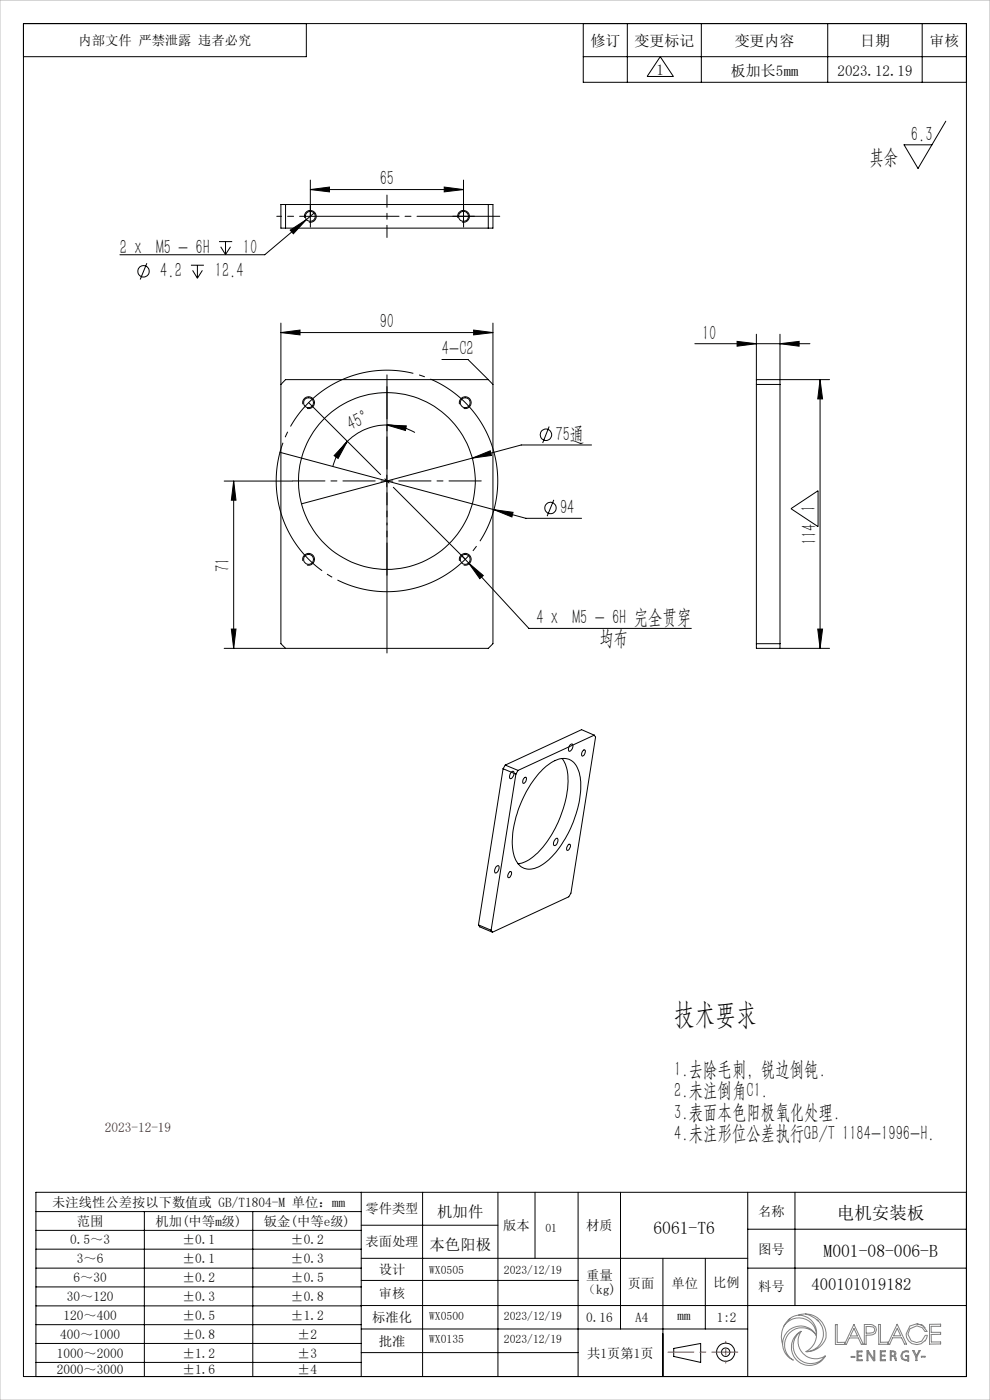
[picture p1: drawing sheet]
<svg xmlns="http://www.w3.org/2000/svg" width="210mm" height="297mm" viewBox="0 0 210 297" stroke-linecap="round" stroke-linejoin="round" font-family="sans-serif">
<g fill="none" stroke="#000" stroke-width=".21">
<path d="M5 5h200v287h-200zM65 5v7h-60M123.7 5v12.5h81.3M123.7 12h81.3M133.1 5v12.5M140.1 12l2.7 4.2h-5.5zM148.8 5v12.5M175.6 5v12.5M195.6 5v12.5M65.8 38.2v9M94.2 39.7l4.1 .5-4.1 .5zM98.3 38.2v9"/>
<path d="M200.6 25.7l-5.9 10-2.9-5h5.9M31.2 55.8l-1.5 3.5M40.5 56.3h2.8M40.9 57.4l1 1.6M41.9 56.3v2.7M42.9 57.4l-1 1.6M46.5 51.3h2.7M46.8 52.3l1 1.7M47.8 51.3v2.7M48.9 52.3l-1.1 1.7M59.6 43.4h45v5h-45zM60.6 43.4v5"/>
<path d="M61.6 48.8l3.4-2.2-2.8 3zM64.6 45.9h2.5M64.6 46.2a1.24 1.24 0 0 1 1.1-1.6 1.24 1.24 0 0 1 1.3 1.4 1.24 1.24 0 0 1-1.5 1.1M65.8 40.2l4.1-.5v1zM65.8 40.2h32.5M66.6 45.2l-10.4 8.8h-30.8M97.1 45.9h2.5M97.1 46.2a1.23 1.23 0 0 1 1.1-1.5 1.23 1.23 0 0 1 1.3 1.3 1.23 1.23 0 0 1-1.5 1.1M103.6 43.4v5M59.6 70.6l4-.6v1zM59.6 68.5v68.1l1 .9M59.6 70.6h45"/>
<path d="M93.7 76.3h5.6l4.3 4.2M100.5 70l4.1 .6-4.1 .4zM104.6 68.5v68.1l-1 .9h-56M147.4 72.9h24.4M156.4 72.4l4 .5-4 .5zM160.4 70.9v66.6h15.6M165.5 72.9l4-.5v1zM165.5 70.9v66.6M59.4 96l45.4 12.1M64.2 85.8a1.26 1.26 0 0 1 1.1-1.6 1.26 1.26 0 0 1 1.4 1.3 1.26 1.26 0 0 1-1.6 1.1M73.7 93.7l-2 3.6-.8-.6zM73.7 93.7a11.9 11.9 0 0 0-3.1 5.3"/>
<path d="M82.1 90.2l4.1 .1-.2 1zM82.1 90.2a11.9 11.9 0 0 0-8.4 3.5M82.1 90.2a11.4 11.4 0 0 1 5.9 1.6M97.5 85.8a1.26 1.26 0 0 1 1.1-1.6 1.26 1.26 0 0 1 1.3 1.3 1.26 1.26 0 0 1-1.5 1.1M100.2 97.2l3.8-1.6 .2 1zM103.6 80.5h-43l-1 1.1M103.6 80.5l1 1.1M116.5 90.5l-1.4 3.5M125.5 94.4h-14.9l-46.6 12.5M160.4 80.5h15.6M160.4 81.6h5.1M174 80.5l.5 4.1h-1z"/>
<path d="M174 80.5v57M47.6 102.1h14.5M49.6 102.1v35.4M49.6 102.1l.5 4h-1zM64.2 119a1.26 1.26 0 0 1 1.1-1.6 1.26 1.26 0 0 1 1.4 1.4 1.26 1.26 0 0 1-1.6 1.1M80.8 102.1h2.5M82.1 100.8v2.5M97.5 119a1.26 1.26 0 0 1 1.1-1.6 1.26 1.26 0 0 1 1.3 1.4 1.26 1.26 0 0 1-1.5 1.1M98 117.9l1.4 1.5M99.4 119.4l3.1 2.7-.7 .7zM99.4 119.4l12.8 13.9h34.4M104.8 108.1l4 .6-.2 1z"/>
<path d="M104.8 108.1l6.7 1.9h11.9M117.5 106l-1.4 3.5M167.8 107.9l5.7-3.8v7.6zM49.1 133.5h1l-.5 4zM160.4 136.6h5.1M173.5 133.5h1l-.5 4zM120.9 158.1l.2-.2a.36 .36 0 0 1 .5 .1 .36 .36 0 0 1-.1 .5l-.2 .5a.4 .4 0 0 1-.6 .4 .4 .4 0 0 1-.1-.7zM123.6 159.3a.34 .34 0 0 1 .5-.2 .34 .34 0 0 1 0 .6 .5 .5 0 0 1-.2 .5 .5 .5 0 0 1-.5 .1zM126 156l-16.1 7.4M126 156l.3 .4-5.2 33.1-.4 .7-16.2 7.6M126 156l-2.6-1.2-16.2 7.5M106.7 163.1l2.7 1.1"/>
<path d="M106.7 163.1l-5.2 33.1M107.2 162.3l2.7 1.1M107.2 162.3l-.5 .8M108.5 163.8a.38 .38 0 0 1 .6 0 .38 .38 0 0 1-.1 .5l-.2 .5a.4 .4 0 0 1-.6 .4 .4 .4 0 0 1-.1-.7zM109.4 164.2l-5.2 33.1M109.9 163.4l-.5 .8M111.3 165l.1-.1a.66 .66 0 0 1-.1 1.1 .28 .28 0 0 1-.4 .2 .28 .28 0 0 1 0-.5zM115.1 163.2a6.1 6.1 0 0 1 5.3-2.2 4.3 4.3 0 0 1 2.7 3.9 23.1 23.1 0 0 1-5.2 16 8 8 0 0 1-5.8 3.5 3.8 3.8 0 0 1-3.2-3.6 21 21 0 0 1 2.8-12.9l1.6-2.6zM117.8 178h.1a.33 .33 0 0 1 .4-.1 .33 .33 0 0 1 .1 .5l-.3 .6a.41 .41 0 0 1-.5 .4 .41 .41 0 0 1-.2-.7zM119.2 160.9a8.4 8.4 0 0 1 1.2 5.9 23.6 23.6 0 0 1-7.1 14.8 6.1 6.1 0 0 1-3.4 1.6M120.5 179.2a.29 .29 0 0 1 .4-.1 .29 .29 0 0 1 .1 .5l-.1 .2a.46 .46 0 0 1-.7 .5v-.5zM101.5 196.2l2.7 1.1"/>
<path d="M101.5 196.2l.3 .4 2.7 1.2M104.2 197.3l.3 .5M105.3 183.8h.1a.33 .33 0 0 1 .4-.1 .33 .33 0 0 1 .1 .5l-.2 .6a.42 .42 0 0 1-.6 .4 .42 .42 0 0 1-.1-.7zM108 185.1l.1-.1a.38 .38 0 0 1 .5 .2 .38 .38 0 0 1-.2 .5 .45 .45 0 0 1-.7 .4v-.5zM7.6 257h69M30.6 257v35M53.6 257v35M76.6 252.9v39M76.6 259.9h29M89.6 252.9v39M105.6 252.9v39.1M113.5 252.9v14"/>
<path d="M122.6 252.9v39M131.6 252.9v29M158.6 252.9v39M168.6 252.9v24.1M205 252.9h-197.4v39.1M7.6 269h69M7.6 261h69M7.6 265h69M7.6 273h69M7.6 277h69M76.6 271.6h46M76.6 277h128.4"/>
<path d="M76.6 266.9h82M140.6 266.9v25M149.6 266.9v15M158.6 260.8h46.4M158.6 269h46.4M7.6 281h69M7.6 285h69M7.6 289h69M76.6 281.9h82M76.6 286.9h46M142.9 286.1l5.7-1.1v4l-5.7-1.2z"/>
<circle cx="30.4" cy="57.6" r="1.2"/>
<circle cx="65.8" cy="45.9" r="1.05"/>
<circle cx="98.3" cy="45.9" r="1.06"/>
<circle cx="65.5" cy="85.4" r="1.05"/>
<circle cx="98.7" cy="85.4" r="1.05"/>
<circle cx="115.8" cy="92.2" r="1.2"/>
<circle cx="65.5" cy="118.7" r="1.05"/>
<circle cx="82.1" cy="102" r="18.7"/>
<circle cx="98.7" cy="118.7" r="1.05"/>
<circle cx="116.8" cy="107.8" r="1.21"/>
<circle cx="153.9" cy="286.9" r="1.92"/>
<circle cx="153.9" cy="286.9" r=".9"/>
</g>
<path d="M104.6 95.2a23.5 23.5 0 0 0-39.4-9.5 23.5 23.5 0 0 0 10.7 39 23.5 23.5 0 0 0 29-28.2l-.3-1.3" fill="none" stroke="#000" stroke-width=".21" stroke-dasharray="30.5 1.3 1.3 1.3" stroke-dashoffset="10" stroke-linecap="butt"/>
<g fill="none" stroke="#808080" stroke-width=".21">
<path d="M167.7 279.6a5 5 0 0 0-1.7 5.6M169.3 279a4.3 4.3 0 0 1 4.6 .9 4.3 4.3 0 0 1 1 4.5 4.4 4.4 0 0 1-4 2.3M169.3 279h-.2a3.2 3.2 0 0 0-1.9 1.1M169.3 279a3.8 3.8 0 0 1 3.9 4.3M170.8 278.7a6.5 6.5 0 0 1 2.8 1.6M173.1 279.9a3.8 3.8 0 0 1 1.4 4.2 3.8 3.8 0 0 1-3.6 2.6M166.2 281.4a3.7 3.7 0 0 1 4.2-1.7 3.7 3.7 0 0 1 2.8 3.6M170 282.4a3.8 3.8 0 0 0-1 6.1 3.8 3.8 0 0 0 6.1-.9M170 282.4a3.7 3.7 0 0 0 .3 4.7 3.7 3.7 0 0 0 4.8 .5M170 282.4a3.7 3.7 0 0 0-.7 5.7 3.7 3.7 0 0 0 5.8-.5M173.2 283.3a3.7 3.7 0 0 0-5.8-.5 3.7 3.7 0 0 0 .9 5.8 3.8 3.8 0 0 1-2.3-3.4M173.2 283.3a4 4 0 0 1-2.3 3.4"/>
<path d="M173.2 283.3a3.8 3.8 0 0 0-4.3-1.9 3.8 3.8 0 0 0-2.9 3.8M179.2 285l2-4 1.9 4.2h-.4l-.6-1.4h-1.9l-.7 1.4h-2.3v-4.2h.4v3.8h1.6v.4M180.6 287.8h.7v.2h-.7zM181.2 281.8l.7 1.6h-1.5zM181.8 286.6h1v.2h-.8v.7h.8v.2h-.8v.8h.9v.2h-1.1zM183.3 281a2.79 2.79 0 0 1 2.5 .5l.1 .6a1.47 1.47 0 0 1-1.9 1.1h-.3v2h-.4zM183.7 281.4l1.5 .1a.67 .67 0 0 1 .4 .6 .67 .67 0 0 1-.4 .6l-1.5 .1zM183.9 286.6h.3l1.1 1.8v-1.8h.3v2.1h-.3l-1.2-1.9v1.9h-.2zM185.3 288.4h.1M186.7 286.6h1.1v.2h-.9v.7h.8v.2h-.8v.8l.9-.1v.3h-1.1zM188.4 285l1.9-4.1 2 4.2h-.4l-.7-1.3h-1.9l-.6 1.4h-2.3v-4.2h.4v3.8l1.6-.1v.5M188.8 288.6v-2h.6l.5 .1 .2 .4-.4 .6 .3 .3 .1 .6h-.2l-.1-.6-.4-.2h-.3v.8"/>
<path d="M189.1 286.8h.6l.1 .3-.1 .3-.6 .1zM189.8 288.2h.1M190.3 281.8l.8 1.6h-1.6zM191.5 286.8l.7-.3 .5 .1v.3l-.6-.2-.6 .4-.2 .5 .3 .7 .5 .2 .4-.1v-.6h-.4v-.3h.7v1.2h-.3v-.1l-.4 .1-.8-.4-.2-.7zM193.6 286.5h.3l.5 1.1 .5-1.1h.3l-.7 1.4v.7h-.2v-.7zM194.5 280.8l1.1 .3 .7 .6M194.5 280.8l-1.5 .5-.8 1.7a2.27 2.27 0 0 0 1.6 2.2 2.27 2.27 0 0 0 2.5-.8M194.5 280.8l1.2 .4 1 1.3h-.5l-.6-.8-1.1-.4-1.5 .6-.4 1.2 .7 1.3 1.2 .4M195.4 287.7h.8v.2h-.8zM196.2 284.5l.5-1.2h-.4l-.8 1.2-1.1 .3M197.2 280.9h2.3v.5h-2v1.2h2v.5h-2l.1 1.6h1.9v.4h-2.3z"/>
</g>
<path d="M82.1 41.4v9" fill="none" stroke="#000" stroke-width=".21" stroke-dasharray="30.5 1.3 1.3 1.3" stroke-dashoffset="27.9"/>
<path d="M82.1 79.5v59" fill="none" stroke="#000" stroke-width=".21" stroke-dasharray="30.5 1.3 1.3 1.3" stroke-dashoffset="2.9"/>
<path d="M65.5 85.4l33.2 33.2" fill="none" stroke="#000" stroke-width=".21" stroke-dasharray="30.5 1.3 1.3 1.3" stroke-dashoffset="8.9"/>
<path d="M141.7 286.8h14.8" fill="none" stroke="#f00" stroke-width=".21" stroke-dasharray="30.5 1.3 1.3 1.3" stroke-dashoffset="25"/>
<path d="M153.9 289.2v-4.7" fill="none" stroke="#f00" stroke-width=".21" stroke-dasharray="30.5 1.3 1.3 1.3" stroke-dashoffset="30.1"/>
<path d="M0 0h210v297h-210z" fill="none" stroke="#c0c0c0" stroke-width=".21"/>
<path d="M65.8 44.6v-1M65.8 47.1v1.1M97.1 45.9h-1.1M98.3 44.6v-1M98.3 47.1v1.1M99.6 45.9h1" fill="none" stroke="#000" stroke-width=".21" stroke-dasharray="30.5 1.3 1.3 1.3"/>
<path d="M64.6 45.9h-5.9" fill="none" stroke="#000" stroke-width=".21" stroke-dasharray="30.5 1.3 1.3 1.3" stroke-dashoffset="29.4"/>
<path d="M67.1 45.9h38.9" fill="none" stroke="#000" stroke-width=".21" stroke-dasharray="30.5 1.3 1.3 1.3" stroke-dashoffset="12.9"/>
<path d="M82.1 99.5v-17.5M79.6 102h-17.5M82.1 104.5v17.5M84.6 102h17.5" fill="none" stroke="#000" stroke-width=".21" stroke-dasharray="30.5 1.3 1.3 1.3" stroke-dashoffset="23.6"/>
<g fill="#000">
<path d="M104.8 108.1l4 .6-.2 1z"/>
<path d="M59.6 70.6l4-.6v1zM100.5 70l4.1 .6-4.1 .4zM100.2 97.2l4-.6-.2-1zM99.4 119.4l2.4 3.4 .7-.7zM65.8 40.2l4.1-.5v1zM94.2 39.7l4.1 .5-4.1 .5zM61.6 48.8l.6 .8 2.8-3z"/>
<path d="M156.4 72.4l4 .5-4 .5zM165.5 72.9l4-.5v1z"/>
<path d="M82.1 90.2l4.1 .1-.2 1zM73.7 93.7l-2 3.6-.8-.6z"/>
<path d="M49.6 102.1l.5 4h-1zM49.1 133.5h1l-.5 4zM174 80.5l.5 4.1h-1zM173.5 133.5h1l-.5 4z"/>
</g>
<text font-size="6.3" x="143" y="217.2">技术要求</text>
<g font-size="4.4">
<text x="193.2" y="29.8">6.3</text>
<text x="184.4" y="34.8">其余</text>
<text x="80.6" y="39.3">65</text>
<text x="25.4" y="53.8">2 x M5 - 6H</text>
<text x="51.5" y="53.8">10</text>
<text x="34" y="58.8">4.2</text>
<text x="45.6" y="58.8">12.4</text>
<text x="80.6" y="69.7">90</text>
<text x="93.8" y="75.4">4-C2</text>
<text x="148.9" y="72">10</text>
<text x="74.4" y="91.4" transform="rotate(-22 74.4 91.4)">45°</text>
<text x="117.8" y="93.5">75通</text>
<text x="118.8" y="109.1">94</text>
<text x="173" y="108.7" transform="rotate(-90 173 108.7)">1</text>
<text x="173.1" y="115.7" transform="rotate(-90 173.1 115.7)">114</text>
<text x="48.7" y="121.3" transform="rotate(-90 48.7 121.3)">71</text>
<text x="113.8" y="132.4">4 x M5 - 6H 完全贯穿</text>
<text x="127.2" y="136.8">均布</text>
<text x="143" y="228.3">1.去除毛刺，锐边倒钝.</text>
<text x="143" y="232.8">2.未注倒角C1.</text>
<text x="143" y="237.3">3.表面本色阳极氧化处理.</text>
<text x="143" y="241.8">4.未注形位公差执行GB/T 1184-1996-H.</text>
</g>
<g font-size="3.7">
<text x="138.6" y="261.7">6061-T6</text>
<text x="177.5" y="258.7">电机安装板</text>
<text x="174.7" y="266.7">M001-08-006-B</text>
</g>
<text font-size="3.5" x="172.2" y="273.6">400101019182</text>
<g font-size="3.3">
<text x="92.8" y="258.1">机加件</text>
<text x="91.1" y="265.1">本色阳极</text>
</g>
<g font-size="3.2">
<text x="125.2" y="9.8">修订</text>
<text x="134.6" y="9.8">变更标记</text>
<text x="155.8" y="9.8">变更内容</text>
<text x="182.4" y="9.8">日期</text>
<text x="197.1" y="9.8">审核</text>
<text x="139.3" y="16">1</text>
<text x="155.1" y="16.1">板加长5mm</text>
<text x="177.7" y="16.1">2023.12.19</text>
</g>
<g font-size="2.8">
<text x="16.7" y="9.6">内部文件 严禁泄露 违者必究</text>
<text x="11.1" y="256">未注线性公差按以下数值或 GB/T1804-M 单位：mm</text>
<text x="77.5" y="257.4">零件类型</text>
<text x="160.8" y="257.9">名称</text>
<text x="16.3" y="260">范围</text>
<text x="33" y="260">机加(中等m级)</text>
<text x="56" y="260">钣金(中等e级)</text>
<text x="106.7" y="261">版本</text>
<text x="124.3" y="261">材质</text>
<text x="14.9" y="264">0.5～3</text>
<text x="16.3" y="268">3～6</text>
<text x="38.6" y="264">±0.1</text>
<text x="38.6" y="268">±0.1</text>
<text x="61.6" y="264">±0.2</text>
<text x="61.6" y="268">±0.3</text>
<text x="77.5" y="264.4">表面处理</text>
<text x="160.8" y="265.9">图号</text>
<text x="15.6" y="272">6～30</text>
<text x="38.6" y="272">±0.2</text>
<text x="61.6" y="272">±0.5</text>
<text x="80.3" y="275.3">审核</text>
<text x="80.3" y="270.3">设计</text>
<text x="123.6" y="274.4">（kg)</text>
<text x="124.3" y="271.6">重量</text>
<text x="133.2" y="273.2">页面</text>
<text x="142.4" y="273.2">单位</text>
<text x="151.3" y="273.1">比例</text>
<text x="160.8" y="273.9">料号</text>
<text x="13.5" y="280">120～400</text>
<text x="14.2" y="276">30～120</text>
<text x="38.6" y="276">±0.3</text>
<text x="38.6" y="280">±0.5</text>
<text x="61.6" y="280">±1.2</text>
<text x="61.6" y="276">±0.8</text>
<text x="78.9" y="280.4">标准化</text>
<text x="124.3" y="280.4">0.16</text>
<text x="134.7" y="280.4">A4</text>
<text x="143.6" y="280.1">mm</text>
<text x="152" y="280.4">1:2</text>
<text x="12.8" y="284">400～1000</text>
<text x="38.6" y="284">±0.8</text>
<text x="63" y="284">±2</text>
<text x="80.3" y="285.4">批准</text>
<text x="12.1" y="291.5">2000～3000</text>
<text x="12.1" y="288">1000～2000</text>
<text x="38.6" y="288">±1.2</text>
<text x="38.6" y="291.5">±1.6</text>
<text x="63" y="291.5">±4</text>
<text x="63" y="288">±3</text>
<text x="124.6" y="288">共1页第1页</text>
</g>
<text font-size="2.8" fill="#8b0000" x="22.2" y="240.2">2023-12-19</text>
<g font-size="2.5">
<text x="115.7" y="261.4">01</text>
<text x="91" y="270.2">WX0505</text>
<text x="106.9" y="270.2">2023/12/19</text>
<text x="91" y="280.1">WX0500</text>
<text x="106.9" y="280.1">2023/12/19</text>
<text x="91" y="285">WX0135</text>
<text x="106.9" y="285">2023/12/19</text>
</g>
</svg>
